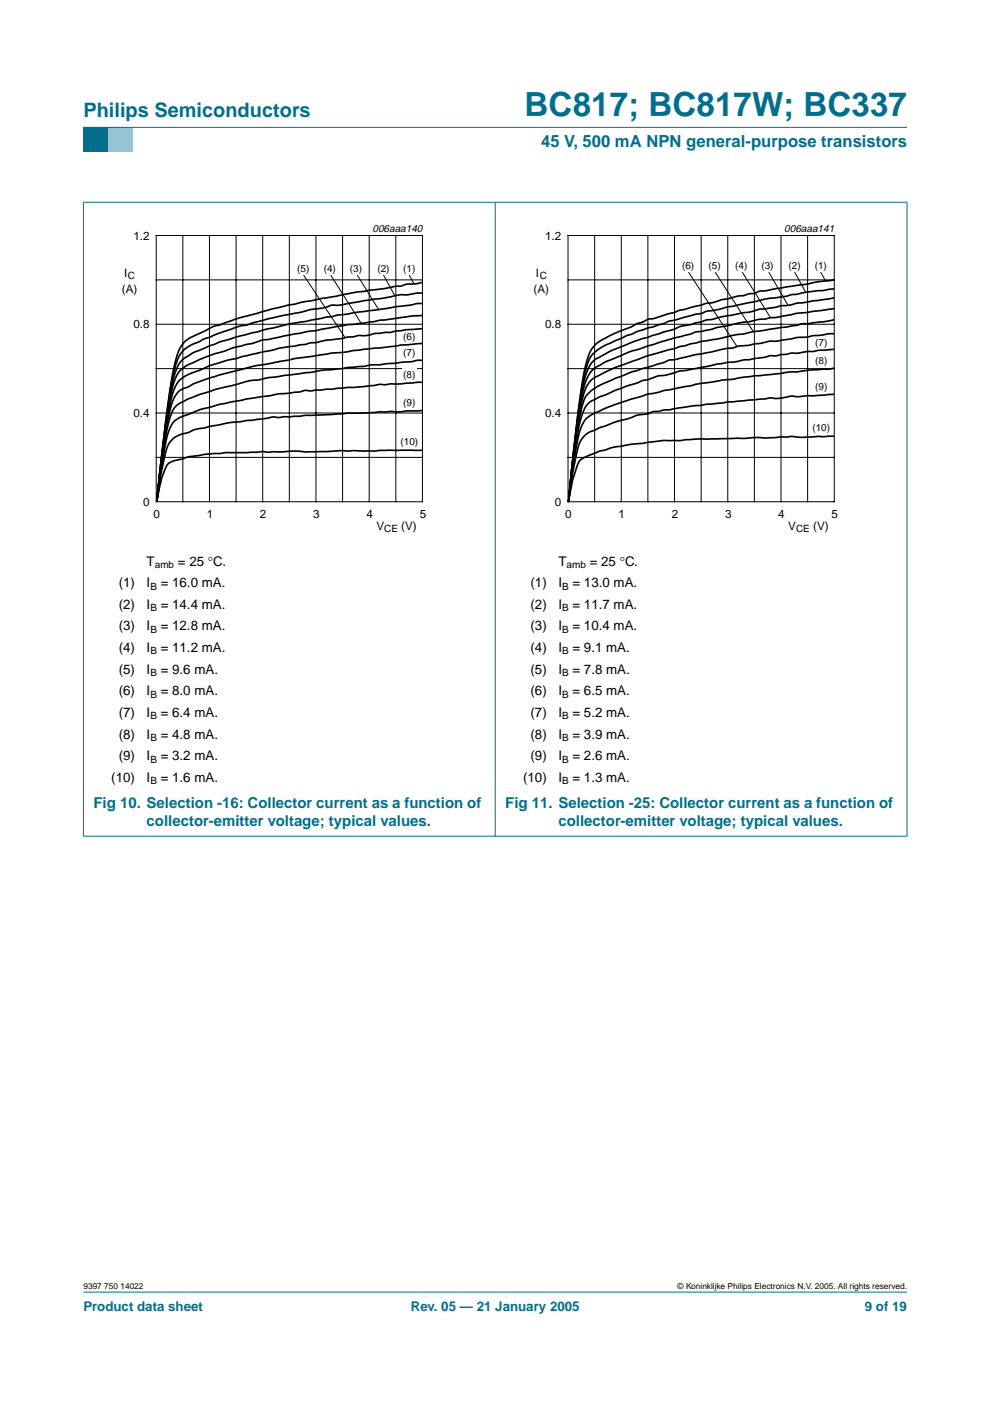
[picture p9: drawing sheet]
<svg xmlns="http://www.w3.org/2000/svg" width="210mm" height="297mm" viewBox="0 0 210 297" stroke-linecap="round" stroke-linejoin="round" font-family="sans-serif">
<path d="M17.7 273.9h174.6z" fill="#006e8c" stroke="#006e8c" stroke-width=".21"/>
<path d="M17.7 27h5.3v5.3h-5.3z" fill-rule="evenodd" fill="#006e8c"/>
<path d="M23 27h5.3v5.3h-5.3z" fill-rule="evenodd" fill="#96c4d6"/>
<g fill="#006e8c" stroke="#006e8c" stroke-width=".21">
<path d="M17.7 27h174.6z"/>
<path d="M17.7 42.9v134.3z"/>
<path d="M105 42.8v134.5z"/>
<path d="M192.3 42.9v134.3z"/>
<path d="M17.6 42.9h174.8z"/>
<path d="M17.6 177.3h174.8z"/>
</g>
<g fill="none" stroke="#000" stroke-width=".21">
<path d="M33.1 49.9h56.5v56.5h-56.5zM33.1 59.3h56.5M38.8 49.9v56.5M44.4 49.9v56.5M50.1 49.9v56.5M55.7 49.9v56.5M61.3 49.9v56.5M67 49.9v56.5M72.6 49.9v56.5M78.3 49.9v56.5M83.9 49.9v56.5M33.1 68.8h56.5"/>
<path d="M33.1 78.2h56.5M33.1 87.6h56.5M33.1 97h56.5"/>
</g>
<path d="M20.4 47.1h81.9v66.3h-81.9z" fill="none" stroke="#fff" stroke-width=".21"/>
<g fill="#fff">
<path d="M85.2 70h3.1v2.9h-3.1z"/>
<path d="M85.2 73.5h3.1v2.9h-3.1z"/>
<path d="M85.2 78.1h3.1v2.9h-3.1z"/>
<path d="M85.2 84h3.1v2.9h-3.1z"/>
<path d="M84.6 92.3h4.3v3h-4.3z"/>
</g>
<path d="M89.6 59.8l-1.5 .4h-1.8l-1.1 .4-1.6 .1-1.9 .5-6.3 .8-11.2 2-6.2 1.4-6.8 1.9-4.3 1.5a9.9 9.9 0 0 0-3.9 1.6 9.9 9.9 0 0 0-4.1 2.3 12.3 12.3 0 0 0-2.2 6l-1.5 9.8-1.9 17M89.6 72.8l-4.6 .4-10.1 1.1-1.7 .4-2.8 .2-7.9 1.1-4.5 .9a85 85 0 0 0-17.3 4.6l-.5 .4a4.9 4.9 0 0 0-2.8 1.7 21.3 21.3 0 0 0-2.2 7.4l-2 15.2 1.4-10.3a30.9 30.9 0 0 1 2-8.9l.2-.2a7.4 7.4 0 0 1 3.7-2.4l5.3-1.9 7.1-1.8 2-.2 1.9-.4 9.1-1.2 2.2-.4 9-.8 1.7-.3 1.7-.1 6.8-.6 1.1-.3h1.2M89.6 69.7l-3.4 .2-3.7 .6a19 19 0 0 0-5.1 .7l-1.4-.1-3.7 .7a23.9 23.9 0 0 0-5.5 .9h-.9l-1.2 .3-5.3 .8-7.9 1.8-6.8 1.8-2 .9a10.4 10.4 0 0 0-4.9 2.6 12.6 12.6 0 0 0-1.9 5.3l-.9 5.7-1.8 14.4M89.6 66.9l-2.3 .1-6.8 .9-3.4 .6-3.6 .4-6.5 1.2-2.3 .3-7 1.4a13.5 13.5 0 0 0-4.5 1.1l-3.7 .8-1.7 .7a34.9 34.9 0 0 0-8.8 3.5 7.5 7.5 0 0 0-2.6 5.1l-1.4 8.4-1.8 14.9M89.6 64.4h-1.2l-1.7 .3-15.2 2.1-1.1 .3-1.2 .1-7.9 1.5-11 2.7-3.6 1.1-4.6 1.8a7.7 7.7 0 0 0-4.4 3.3 38.4 38.4 0 0 0-2.3 10.6l-2.2 17.9M89.6 62.1h-1.2l-1.9 .4a22.3 22.3 0 0 0-5.7 .8l-4.5 .6a23.4 23.4 0 0 1-5.8 .8 15.3 15.3 0 0 1-4.9 1l-2 .5-6.5 1.3-4.2 1.2a61.3 61.3 0 0 0-9.1 3l-1.4 .6a7.5 7.5 0 0 0-4.6 3.5l-.9 3-1 5-1.1 8.3-1.5 13.3M89.6 95.5l-18.7 .1a59.1 59.1 0 0 1-9 .1l-5.1 .2-1.2-.2-3.3 .3h-4.2l-5.1 .4a31.8 31.8 0 0 0-6.8 1.6l-.8 .7-.9 2-1.3 5.4M89.6 87l-3.4 .1-1.4 .2-2-.1-8.8 .4-13.8 .7-1.1 .2-1.1-.1-2.3 .4-7.3 .9-4.8 1a9 9 0 0 0-4 1.1 5.1 5.1 0 0 0-4.6 4.7l-.9 3.9-.9 5.9M89.6 81.1l-5.1 .3h-1.7l-1.1 .2-1.2-.1-3.4 .5-11.5 .9a2.5 2.5 0 0 0-2 .2l-4.5 .4-2 .4-4.8 .7-6.8 1.4a37.6 37.6 0 0 0-8.1 3 7.4 7.4 0 0 0-2.2 4.4l-1.1 6.1-.9 6.6" fill="none" stroke="#000" stroke-width=".35"/>
<g fill="#fff">
<path d="M85.2 55.5h3.1v2.9h-3.1z"/>
<path d="M79.8 55.5h3v2.9h-3z"/>
<path d="M73.9 55.5h3.1v2.9h-3.1z"/>
<path d="M68.4 55.5h3.1v2.9h-3.1z"/>
<path d="M62.7 55.5h3.1v2.9h-3.1z"/>
</g>
<g fill="none" stroke="#000" stroke-width=".21">
<path d="M64.4 58.4l8.8 13.2M70.2 58.4l6.4 10.2M75.8 58.4l4.5 7.3M81.4 58.4l2.3 4.3M86.8 58.4l1 1.8M120.4 49.9h56.5v56.5h-56.5zM120.4 59.3h56.5M126.1 49.9v56.5M131.7 49.9v56.5M137.4 49.9v56.5M143 49.9v56.5M148.7 49.9v56.5"/>
<path d="M154.3 49.9v56.5M159.9 49.9v56.5M165.6 49.9v56.5M171.2 49.9v56.5M120.4 68.8h56.5M120.4 78.2h56.5M120.4 87.6h56.5M120.4 97h56.5"/>
</g>
<path d="M107.7 47.1h81.9v66.3h-81.9z" fill="none" stroke="#fff" stroke-width=".21"/>
<g fill="#fff">
<path d="M172.5 71.2h3.1v2.9h-3.1z"/>
<path d="M172.5 75.1h3.1v2.9h-3.1z"/>
<path d="M172.5 80.6h3.1v2.9h-3.1z"/>
<path d="M172 89.4h4.2v2.9h-4.2z"/>
</g>
<path d="M176.9 59.3l-10.2 1.5-4.2 .8-1.2 .1a6.4 6.4 0 0 1-2.8 .7l-.8 .3-1.2 .1-2.2 .6-1.1 .1-2.3 .7-1.1 .1-7.6 2.1a18 18 0 0 1-5 1.4l-1 .5-1.1 .3-1.4 .8-3.1 1.2a12.2 12.2 0 0 0-4.8 3 15 15 0 0 0-2.1 6.2l-1.4 9.8-1.7 16.7M176.9 78l-1.2 .3-3.9 .2-11.9 1.2-11.8 1.7-10.7 2.2-6.8 2.1-2.6 1a11.7 11.7 0 0 0-3.9 2.3 13.2 13.2 0 0 0-1.9 5.6l-.7 4.3-1 7.4M176.9 70.8l-4.5 .4-1.2 .3-2.2 .1-4.3 .7-1.7 .1-4.2 .8-2.3 .2-1.2 .4-1.6 .1-6.5 1.3-3.9 1-1.4 .2-1.2 .5-6.7 1.9-3.4 1.4a18.5 18.5 0 0 0-5.5 2.9 5.7 5.7 0 0 0-1.9 3.7l-.9 5.2-1.8 14.2 1-8.2 1.3-7.9a7.9 7.9 0 0 1 2.4-5l5.4-2.4 5.6-2 .9-.2a12.4 12.4 0 0 1 4.2-1 23 23 0 0 1 5.7-1.3l7-1.3 5.1-.7 3.1-.5 1.1-.3 1.3 .1 3.1-.6h1.3l4.5-.6 3.4-.2M176.9 67.8l-2.3 .4-4.5 .4-3.4 .7-7.1 1-7.6 1.6-3.4 .5-4.5 1.1-6.5 1.8-4.2 1.6a30.3 30.3 0 0 0-8.2 3.8 9.7 9.7 0 0 0-2 4.9l-1.1 7.5-1.6 13.2M176.9 65.4l-7.9 1-4.3 .9-3.6 .4-2.3 .5-1.7 .2-8.2 1.8-1.4 .2-1.1 .4-3.7 .9-5.9 1.9a51.2 51.2 0 0 0-9.3 3.7 5 5 0 0 0-2.8 2.5 38.3 38.3 0 0 0-2.4 10.9l-1.8 15.5M176.9 63.1l-7.9 1.2-1.7 .4-1.7 .1-1.7 .4-2.8 .3-2 .6-5.7 1-2.5 .7h-1.1l-3.1 .9a11 11 0 0 0-4.3 1.3l-4.8 1.4a42.4 42.4 0 0 0-11.8 5.2 13.1 13.1 0 0 0-2.5 6.8l-1.5 10.7-1.3 12.2M176.9 61.3l-5.7 .6-3.2 .5-1.3 .4-3.9 .5-8.5 1.8-2.3 .6-2.2 .3-1.2 .5-1.1 .1-5.8 1.5-1 .5-5.6 1.7-4.5 1.9a14.3 14.3 0 0 0-4.7 2.7 10.3 10.3 0 0 0-2.2 5.4l-1.4 9.6-1.8 16.4M176.9 92.5h-3.1a25.1 25.1 0 0 1-6.2 0l-5.1 .4-2-.1-2.8 .2-9.6 .1-4 .3h-3.4l-8.1 1a26.2 26.2 0 0 0-9.5 3.1l-.6 1-1 3.1-1 4.7M176.9 83.6l-5.4 .3a11.7 11.7 0 0 1-3.9 .1 9.5 9.5 0 0 1-4.6 .4l-.8 .2-12.4 1.1-7.9 1.2h-1.2l-1.1 .3h-1a8.8 8.8 0 0 1-3.6 .9l-1.6 .6-3.4 .9-3.6 1.5a5.4 5.4 0 0 0-4.1 4.9l-.8 4-.9 6.3" fill="none" stroke="#000" stroke-width=".35"/>
<g fill="#fff">
<path d="M172.5 54.9h3.1v2.9h-3.1z"/>
<path d="M167 54.9h3v2.9h-3z"/>
<path d="M161.1 54.9h3.2v2.9h-3.2z"/>
<path d="M155.6 54.9h3.1v2.9h-3.1z"/>
<path d="M150 54.9h3.1v2.9h-3.1z"/>
</g>
<path d="M151.7 57.8l8 12.5M157.4 57.8l5.9 9.5M163.1 57.8l3.9 6.9M168.5 57.8l2.3 4.1M174 57.8l1 1.8" fill="none" stroke="#000" stroke-width=".21"/>
<path d="M144.3 54.9h3.1v2.9h-3.1z" fill="#fff"/>
<path d="M146 57.8l10.3 15.7" fill="none" stroke="#000" stroke-width=".21"/>
<text font-size="7.1" fill="#006e8c" x="111.2" y="24.7">BC817; BC817W; BC337</text>
<text font-size="4.2" fill="#006e8c" x="17.7" y="24.9">Philips Semiconductors</text>
<text font-size="3.5" fill="#006e8c" x="114.7" y="31.1">45 V, 500 mA NPN general-purpose transistors</text>
<g font-size="3.2" fill="#006e8c">
<text x="19.8" y="171.3">Fig 10. Selection -16: Collector current as a function of</text>
<text x="107.1" y="171.3">Fig 11. Selection -25: Collector current as a function of</text>
<text x="31.1" y="175.2">collector-emitter voltage; typical values.</text>
<text x="118.4" y="175.2">collector-emitter voltage; typical values.</text>
</g>
<g font-size="2.8">
<text x="31.1" y="119.9">T</text>
<text x="37.7" y="119.9">= 25 °C.</text>
<text x="118.4" y="119.9">T</text>
<text x="125" y="119.9">= 25 °C.</text>
<text x="25.2" y="124.5">(1)</text>
<text x="31.1" y="124.5">I</text>
<text x="34.1" y="124.5">= 16.0 mA.</text>
<text x="112.5" y="124.5">(1)</text>
<text x="118.4" y="124.5">I</text>
<text x="121.4" y="124.5">= 13.0 mA.</text>
<text x="25.2" y="129.1">(2)</text>
<text x="31.1" y="129.1">I</text>
<text x="34.1" y="129.1">= 14.4 mA.</text>
<text x="112.5" y="129.1">(2)</text>
<text x="118.4" y="129.1">I</text>
<text x="121.4" y="129.1">= 11.7 mA.</text>
<text x="25.2" y="133.7">(3)</text>
<text x="31.1" y="133.7">I</text>
<text x="34.1" y="133.7">= 12.8 mA.</text>
<text x="112.5" y="133.7">(3)</text>
<text x="118.4" y="133.7">I</text>
<text x="121.4" y="133.7">= 10.4 mA.</text>
<text x="25.2" y="138.3">(4)</text>
<text x="25.2" y="142.8">(5)</text>
<text x="31.1" y="138.3">I</text>
<text x="31.1" y="142.8">I</text>
<text x="34.1" y="138.3">= 11.2 mA.</text>
<text x="34.1" y="142.8">= 9.6 mA.</text>
<text x="112.5" y="138.3">(4)</text>
<text x="112.5" y="142.8">(5)</text>
<text x="118.4" y="138.3">I</text>
<text x="118.4" y="142.8">I</text>
<text x="121.4" y="138.3">= 9.1 mA.</text>
<text x="121.4" y="142.8">= 7.8 mA.</text>
<text x="25.2" y="147.4">(6)</text>
<text x="31.1" y="147.4">I</text>
<text x="34.1" y="147.4">= 8.0 mA.</text>
<text x="112.5" y="147.4">(6)</text>
<text x="118.4" y="147.4">I</text>
<text x="121.4" y="147.4">= 6.5 mA.</text>
<text x="25.2" y="152">(7)</text>
<text x="31.1" y="152">I</text>
<text x="34.1" y="152">= 6.4 mA.</text>
<text x="112.5" y="152">(7)</text>
<text x="118.4" y="152">I</text>
<text x="121.4" y="152">= 5.2 mA.</text>
<text x="25.2" y="156.6">(8)</text>
<text x="25.2" y="161.2">(9)</text>
<text x="31.1" y="156.6">I</text>
<text x="31.1" y="161.2">I</text>
<text x="34.1" y="156.6">= 4.8 mA.</text>
<text x="34.1" y="161.2">= 3.2 mA.</text>
<text x="112.5" y="156.6">(8)</text>
<text x="112.5" y="161.2">(9)</text>
<text x="118.4" y="156.6">I</text>
<text x="118.4" y="161.2">I</text>
<text x="121.4" y="156.6">= 3.9 mA.</text>
<text x="121.4" y="161.2">= 2.6 mA.</text>
<text x="23.6" y="165.8">(10)</text>
<text x="31.1" y="165.8">I</text>
<text x="34.1" y="165.8">= 1.6 mA.</text>
<text x="110.9" y="165.8">(10)</text>
<text x="118.4" y="165.8">I</text>
<text x="121.4" y="165.8">= 1.3 mA.</text>
</g>
<g font-size="2.8" fill="#006e8c">
<text x="17.7" y="278">Product data sheet</text>
<text x="87.1" y="278">Rev. 05 — 21 January 2005</text>
<text x="183.4" y="278">9 of 19</text>
</g>
<g font-size="2.5">
<text x="28.3" y="50.8">1.2</text>
<text x="115.6" y="50.8">1.2</text>
<text x="26.3" y="58.7">I</text>
<text x="113.6" y="58.7">I</text>
<text x="25.8" y="62.2">(A)</text>
<text x="113.1" y="62.2">(A)</text>
<text x="28.3" y="69.6">0.8</text>
<text x="115.6" y="69.6">0.8</text>
<text x="28.3" y="88.4">0.4</text>
<text x="115.6" y="88.4">0.4</text>
<text x="30.3" y="107.2">0</text>
<text x="117.7" y="107.2">0</text>
<text x="32.5" y="109.8">0</text>
<text x="43.8" y="109.8">1</text>
<text x="55.1" y="109.8">2</text>
<text x="66.4" y="109.8">3</text>
<text x="77.7" y="109.8">4</text>
<text x="79.8" y="112.3">V</text>
<text x="85.1" y="112.3">(V)</text>
<text x="89" y="109.8">5</text>
<text x="119.9" y="109.8">0</text>
<text x="131.1" y="109.8">1</text>
<text x="142.4" y="109.8">2</text>
<text x="153.7" y="109.8">3</text>
<text x="165" y="109.8">4</text>
<text x="167.1" y="112.3">V</text>
<text x="172.4" y="112.3">(V)</text>
<text x="176.3" y="109.8">5</text>
</g>
<g font-size="2.2">
<text x="79" y="49.1">006aaa140</text>
<text x="166.3" y="49.1">006aaa141</text>
</g>
<g font-size="2.1">
<text x="27.1" y="59.2">C</text>
<text x="63" y="57.6">(5)</text>
<text x="68.6" y="57.6">(4)</text>
<text x="74.2" y="57.6">(3)</text>
<text x="80" y="57.6">(2)</text>
<text x="85.5" y="57.6">(1)</text>
<text x="114.4" y="59.2">C</text>
<text x="144.6" y="56.9">(6)</text>
<text x="150.2" y="56.9">(5)</text>
<text x="155.9" y="56.9">(4)</text>
<text x="161.4" y="56.9">(3)</text>
<text x="167.2" y="56.9">(2)</text>
<text x="172.7" y="56.9">(1)</text>
<text x="85.5" y="72.1">(6)</text>
<text x="85.5" y="75.6">(7)</text>
<text x="172.8" y="73.3">(7)</text>
<text x="172.8" y="77.2">(8)</text>
<text x="85.5" y="80.2">(8)</text>
<text x="172.8" y="82.7">(9)</text>
<text x="85.5" y="86">(9)</text>
<text x="84.9" y="94.4">(10)</text>
<text x="172.2" y="91.5">(10)</text>
<text x="81.5" y="112.8">CE</text>
<text x="168.8" y="112.8">CE</text>
<text x="31.9" y="125">B</text>
<text x="32.8" y="120.4">amb</text>
<text x="119.2" y="125">B</text>
<text x="120.1" y="120.4">amb</text>
<text x="31.9" y="129.6">B</text>
<text x="119.2" y="129.6">B</text>
<text x="31.9" y="134.2">B</text>
<text x="119.2" y="134.2">B</text>
<text x="31.9" y="138.8">B</text>
<text x="31.9" y="143.3">B</text>
<text x="119.2" y="138.8">B</text>
<text x="119.2" y="143.3">B</text>
<text x="31.9" y="147.9">B</text>
<text x="119.2" y="147.9">B</text>
<text x="31.9" y="152.5">B</text>
<text x="119.2" y="152.5">B</text>
<text x="31.9" y="157.1">B</text>
<text x="31.9" y="161.7">B</text>
<text x="119.2" y="157.1">B</text>
<text x="119.2" y="161.7">B</text>
<text x="31.9" y="166.3">B</text>
<text x="119.2" y="166.3">B</text>
</g>
<g font-size="1.8">
<text x="17.7" y="273.4">9397 750 14022</text>
<text x="143.7" y="273.4">© Koninklijke Philips Electronics N.V. 2005. All rights reserved.</text>
</g>
</svg>
